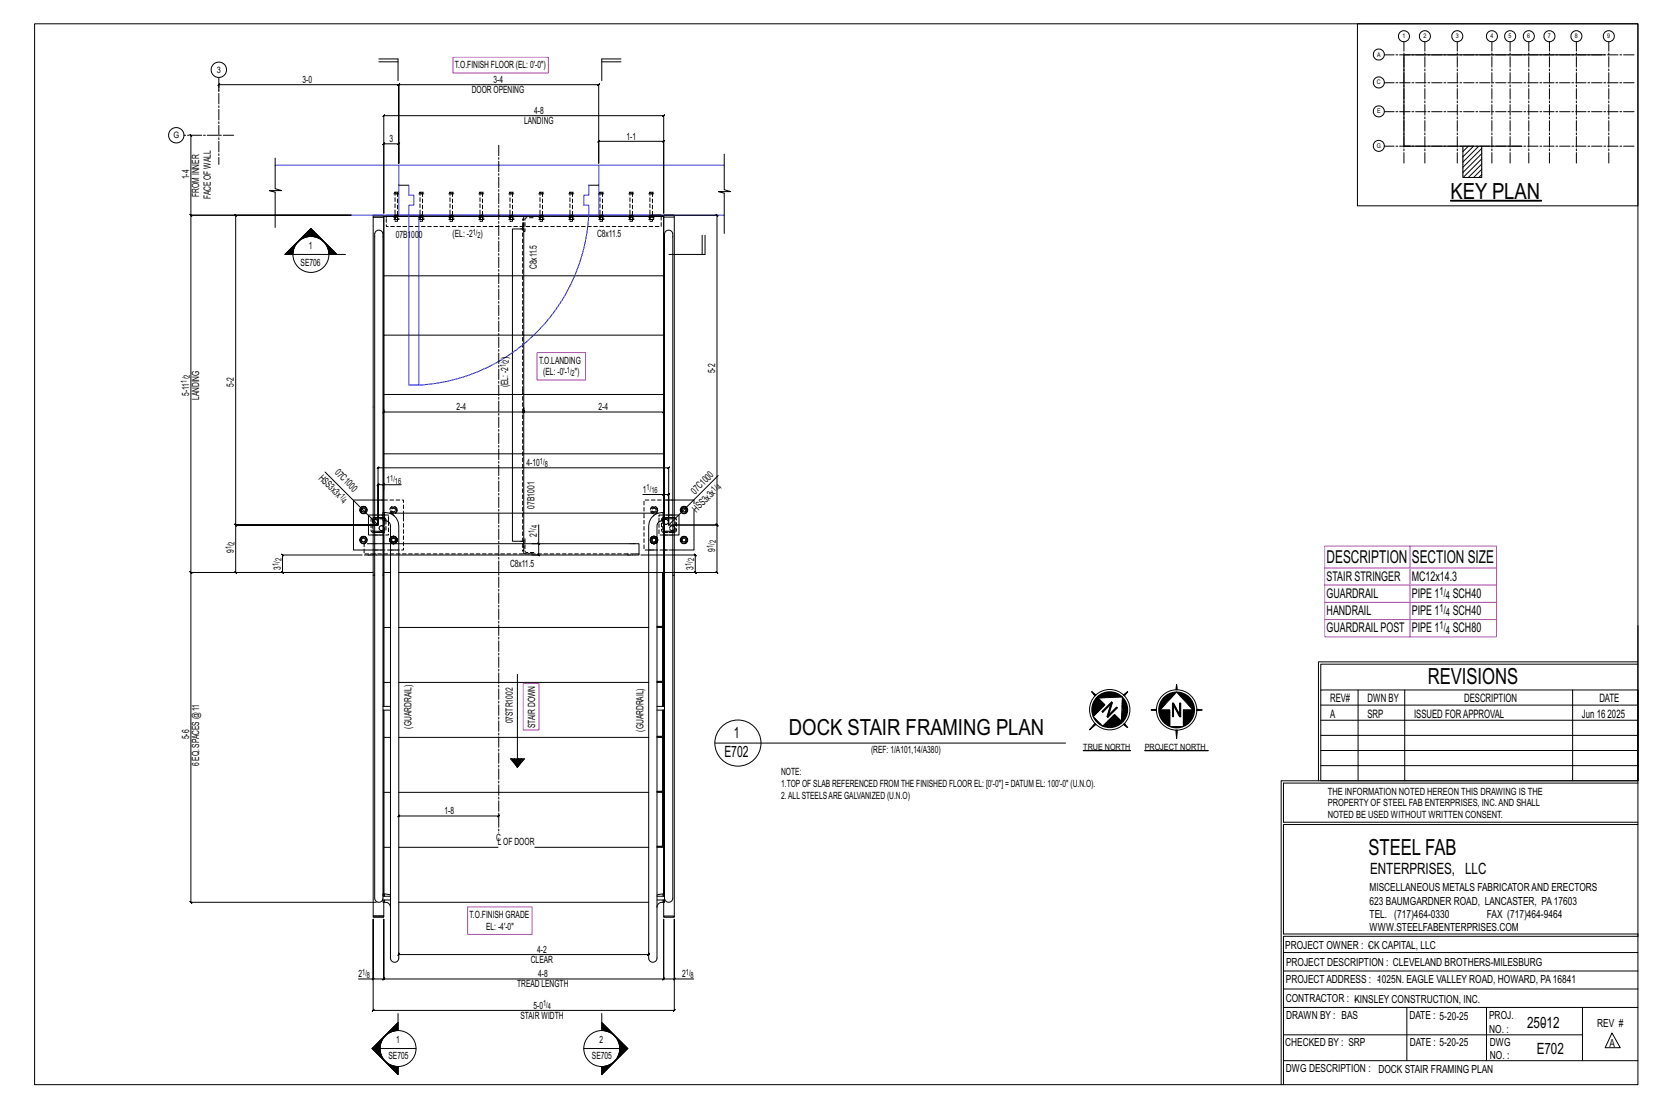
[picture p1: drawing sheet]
<svg xmlns="http://www.w3.org/2000/svg" width="914mm" height="610mm" viewBox="0 0 914 610" stroke-linecap="round" stroke-linejoin="round" font-family="sans-serif">
<path d="M799 110h50v1h-50zM205 287v1zM371 290v1zM596 413h26zM630 413h35z" fill="#000" stroke="#000" stroke-width=".55"/>
<g fill="none" stroke="#000" stroke-width=".55">
<path d="M19 13h883v584h-883zM747 13h155v100h-155zM209 32h10v12M209 34h10M331 34h11M342 32h-11v12M883 30h-110v50h3M120 50v-3l1-1-1 1h100h-1l1-1v1v43v-43h-1l1-1v1h110h-1l1-1v1v43v-12h-1l1-1v1h35l1-1-1 1v39v-53l1-1-1 1h-154l1-1-1 1v53v-38v1l1-1h-1h9l-1 1 1-1v11M105 74l1 1-1-1v45v-1l1 1h-1h88M151 87v17l4 1h-7l3 1v19M399 85v19l3 2h-7h4v23M773 80h65"/>
<path d="M808 80l-3 4M811 80l-6 6M814 80l-9 9M816 80v18h-11v-17M816 96l-2 2M816 93l-5 5M816 90l-8 8M816 88l-11 10M816 85l-11 10M816 82l-11 10M193 119h-88v-1l1 1h-1v196l1 1-1-1h100h-100l1 1-1-1v182v-1l1 1h-1h102M193 119h-63l-1-1 1 1v170h-1l1 1v-1h78h-78h-1l1 1v-1v26h-1l1 1v-1h75h-49v1l-1-1h1v-9l-1-1 1 1h43"/>
<path d="M205 119h6v1h-6zM213 119h151M220 102h5M324 102h6M359 119h36l-1-1 1 1v170h-1l1 1v-1h-25M365 119h6v1h-6zM365 120v162v-32h-154v32v-162h-6v197h1M371 120v197h-1M161 140h29M161 140h.1M161 139v1M161 139l-1 1"/>
<path d="M161 138l-1 2M162 138l-3 2M162 137l-3 3M162 136l-4 4M163 135l-5 5M163 134l-6 6M166 132l5-6 5 6M166 131l5-4 5 4M167 131l4-4 5 4M167 131l4-4 4 4M168 131l3-4 4 4M168 131l3-3 3 3"/>
<path d="M169 131l2-3 3 3M169 130l2-2 2 2M169 130l2-1 2 1M170 130l1-1 2 1M170 130l1-1 1 1M171 129l1 1M171 130h-1M171 130h.1M171 126l14 14M172 130h-1M179 134l6 6M180 135l5 5"/>
<path d="M180 136l4 4M180 136l4 4-4-3M181 137l3 3M181 137l2 3M181 138l2 2M181 139l1 1M181 140h1M181 140h.1M206 130h.1M207 127a2.3 2.3 0 0 1 2 0 2.3 2.3 0 0 1 2 2v366a2.3 2.3 0 0 1-2 2 2.3 2.3 0 0 1-3-2v-366zM211 130h.1M288 125v2"/>
<path d="M366 130h.1M366 127a2.3 2.3 0 0 1 3 0 2.3 2.3 0 0 1 1 2v366a2.3 2.3 0 0 1-2 2 2.3 2.3 0 0 1-2-2v-366zM370 130h.1M387 130v10M388 130v10h-20M157 140l14-14 14 14-14-14zM161 140h-4l14-14 15 14M211 152v-33h154v33M211 185v-33h154v33M288 185v113h-6v-15M288 184v-58h-6v156M211 217v-32h154v32"/>
<path d="M211 225v2l1-1-1 1h77l1-1-1 1v-3v3l1-1-1 1h77l1-1-1 1v-2M179 260l29 29M211 250v-33h154v33M199 279h2l1 2-1 2h-2l-1-2zM205 275h-10v28h10M211 267l1-1-1 1zM211 267h-3l1-1-1 1v22v-31l1-1-1 1h160l1-1-1 1v31v-17h1l-1 1v-1h-3h1l-1 1v-1h-11M221 267h-10v3M371 275h11v2M376 279h2l1 2-1 2h-2l-1-2zM395 262l-27 27h27h-1l1 1v-1v26h-1l1 1v-1h-42h30v1l-1-1h1v-9l-1-1 1 1h-30M199 296h2l1 1-1 2h-2l-1-2z"/>
<path d="M205 284h-2v11h2M207 299h145v7h-145M212 282a7 7 0 0 1 8 8v238a2.3 2.3 0 0 1-3 2 2.3 2.3 0 0 1-2-2v-238l-1-3h-2zM212 282h-1v5h1M214 287h.1M214 283h148M215 297v1M216 284h1M296 299l1 1zM297 289v10h-4M297 299v7l-1-1 1 1h-4M359 285a7 7 0 0 1 6-3v5h-2l-1 3v238a2.3 2.3 0 0 1-3 2 2.3 2.3 0 0 1-2-2v-238z"/>
<path d="M360 284h.1M361 297v1M363 287h.1M365 282h1v5h-1zM371 284h3v11h-3M376 296h2l1 1-1 2h-2l-1-2zM382 281v22h-11M205 317v187h6v-7M206 316h.1M211 316h.1M211 315v31h4M211 317v72"/>
<path d="M215 315h-4v-28v30M220 315h137M362 315h3v-28v30h1M365 315v29l-1 1h-2M365 315v31h-3M365 317v72v-13h-3M366 316h.1M370 316h.1M371 317v187M220 346h137M365 346v29h-1h-2M365 346v30"/>
<path d="M902 345v85h-197M211 376h4M220 376h137M285 371v47M365 376v13M648 380v-1v1M648 379v-2v3M648 377l-1 3M727 380h175v50h-175zM748 380v50M773 380v50M866 380v50"/>
<path d="M902 366h-175v14M902 364h-176v66M211 389h4M211 391h4M362 389h4M362 391h4M365 391v14h-1h-2M365 391v14l-1 1h-2M601 381l2 2M602 382l1 1M603 398l-3 4 2-2M603 396l3 3"/>
<path d="M603 399l-1 1M603 383l-2-2 2 2M603 399l-3 3M605 385a9 9 0 0 0-2 9M605 385a8 8 0 0 0-2 8M606 385l-3 4 1 4M606 386l-2 3v3M606 386l-1 3v3M607 387l-2 2v2M607 387l-1 2v2M607 387l-1 3M608 388l-1 2"/>
<path d="M608 388l-1 1M612 387l-5 5 5-5-2 7 5-5v1l-5 5h-1l2-7M613 384h-2h-3M614 394h-1M614 394l-2 1M614 384l-4-1-3 1M614 394l-3 2M615 395l-2 1h-2M615 389l-5 6 2-8-5 5M615 390l-5 5 2-8-5 5M615 395l-2 1-3 1M615 384a8 8 0 0 0-9 0"/>
<path d="M615 395l-2 2h-3M616 396l-3 1h-3M616 384a9 9 0 0 0-11 0M616 396l-3 2h-4M617 384a9 9 0 0 0-11-1 9 9 0 0 0-3 11M617 396a8 8 0 0 1-9 2M617 397a9 9 0 0 1-9 2M617 384a9 9 0 0 0-11-1 9 9 0 0 0-4 11M618 389v2l-1 3M618 387l1 4-2 4M618 387a8 8 0 0 1-1 9M618 386a9 9 0 0 1-1 10"/>
<path d="M618 385a9 9 0 0 1-1 12M618 384h-14l4 4-6 7 5 5 7-7 3 4 1-13M618 384a9 9 0 0 1 1 12 9 9 0 0 1-12 4M618 383l3-2-2 2M619 399l1 1M619 399l2 2-3-2M619 398l2 3M620 382l-1 1M621 381l-2 2M634 391h3M637 391h-2h2M637 391h-3h1"/>
<path d="M639 391a9 9 0 0 0 5 8M640 391a8 8 0 0 0 4 7M640 391l1 4 3 3M641 391l1 4 2 2M641 391l1 3 2 3M641 391l1 3 2 2M642 391v2l2 2M642 391l1 2 1 2M643 391l1 3M643 391l1 2M644 391v1M645 385l-3 1-1 2"/>
<path d="M645 384l-3 2-2 3M646 383a8 8 0 0 0-6 7M646 388v7h-1v-8h1l3 6v-6h1v8h-1l-3-7M646 383a9 9 0 0 0-7 7M647 382a9 9 0 0 0-8 9M647 382a9 9 0 0 0-9 7 9 9 0 0 0 6 11M648 381l9 10h-6v9h-7v-9h-5zM648 382a9 9 0 0 1 9 7 9 9 0 0 1-6 11M649 382a9 9 0 0 1 8 9M649 383a9 9 0 0 1 7 7M650 387v8l-4-8v8M650 383a8 8 0 0 1 6 7"/>
<path d="M650 384l3 2 2 3M651 385l2 1 1 2M652 391l-1 1M652 391l-1 2M653 391l-2 3M653 391v2l-2 2M654 391l-1 2-2 2M654 391l-1 3-2 2M654 391v3l-3 3M655 391l-1 3-3 3M655 391l-1 4-3 3M656 391a8 8 0 0 1-5 7"/>
<path d="M656 391a9 9 0 0 1-5 8M657 391a9 9 0 0 1-6 8M659 391h3M660 391h-1M662 391h-3M727 397h175M727 388h175M211 406v61h4M215 406h-4v-15v101M220 406h137M281 418h8l-4 4 1-4-1 4-3-4 3 4 2-4-2 4 1-4-1 4zM285 418v4l-2-4 2 4-2-4 2 4 4-4"/>
<path d="M285 418v4l-1-4 1 4M288 418l-3 4zM362 406h3v30M365 406v29l-1 1h-2M365 406v-15v101v-25M394 409h193M645 400h5M647 402l1 5M648 402v2M648 402v5v-5M727 413h175M727 405h175"/>
<path d="M211 436h4M220 436h137M362 436h3v31h-3M365 436v29l-1 1h-2M705 430v167M727 422h175M902 431h-195v22h195M220 450v-1l-1 1 1-1h55l-1 1 1-1v1M902 454h-195v60h195v2h-195v81M220 467h54M294 467h63M211 496h4"/>
<path d="M211 496v1h1M212 492l3 1M212 497h2l1 3M212 492h-1v2h4M212 492v2M212 496v1M220 497h137M362 496h4M365 492l-3 1M365 492h1v2h-4M365 492v2M365 497v7"/>
<path d="M366 496v1h-1v-1v1h-2l-1 3M205 504h6v1h-6zM365 504h6v1h-6zM197 539h8v-33v50v1l1-1h-1h166v1l1-1h-1v-50v33h11M205 540l1-1zM205 539h6v1l1-1h-1v-33v33v1l1-1h-1h154v1l1-1h-1v-33v33v1l1-1h-1h6M220 525l-1 1 1-1v1h137l1-1-1 1v-1M371 540l1-1zM707 535h195M707 525h195M219 558v10M331 558v5l15 14-15 15v-4"/>
<path d="M707 555h195M707 545h195M774 555v29M818 555v29M871 555v29M205 577l14 14M208 577l1 2M209 577v1M209 577h20M209 577h.1M209 576l-1 1M209 576l-1 1 1 2"/>
<path d="M209 575l-2 2 2 2M209 575l-2 2 2 3M210 575l-3 2 3 3M210 574l-3 3 3 3M210 574l-3 3 3 4M210 574l-4 3 4 4M210 573l-4 4 4 4M210 573l-4 4 4 5M211 572l-6 5 6 6M215 568l4-4-4 5M219 563l-14 14 14 15v-5M219 563l-14 14 14 15-14-15z"/>
<path d="M219 567l-1 1M219 564l-6 5M219 566l-1 2M219 566l-2 2M219 565l-3 3M219 567v1M219 564l-5 5M321 577h20M331 563l14 14-14 15 14-15zM331 567l1 1M331 564l6 5M331 566l1 2"/>
<path d="M331 564l5 5M331 566l2 2M331 565l3 3M331 567v1M331 563l14 14M331 564l4 4M331 565l4 3M333 568l-2-2 2 2M340 572l5 5-5 6M340 573l5 4-5 5M340 574l4 3-4 4M341 574l3 3-3 4"/>
<path d="M341 574l3 3-3 3M341 575l2 2-2 3M341 575l2 2-2 2M341 576l2 1-2 2M341 576l2 1M341 576l1 1-1 2M341 576l1 1M341 577h1M341 577v1M342 577l-1 1M342 577l-1 2M344 577l-4 4"/>
<path d="M707 570h164M887 569l5 8h-8zM213 585l6 6M214 586l5 5M215 586l4 5M215 587l4 3M216 587l3 3M217 587l2 2M217 587l2 2-2-2M218 587l1 2M218 587l1 1M219 587h.1"/>
<path d="M331 587h.1M332 587l-1 1M333 587l-2 2M334 587l-3 2M334 587l-3 3M335 587l-4 3M335 586l-4 5M336 586l-5 5M337 585l-6 6M707 584h195"/>
<circle cx="773" cy="20" r="3"/>
<circle cx="784" cy="20" r="3"/>
<circle cx="802" cy="20" r="3"/>
<circle cx="821" cy="20" r="3"/>
<circle cx="831" cy="20" r="3"/>
<circle cx="842" cy="20" r="3"/>
<circle cx="853" cy="20" r="3"/>
<circle cx="868" cy="20" r="3"/>
<circle cx="886" cy="20" r="3"/>
<circle cx="120" cy="38" r="4"/>
<circle cx="759" cy="30" r="3"/>
<circle cx="759" cy="45" r="3"/>
<circle cx="97" cy="74" r="4"/>
<circle cx="759" cy="61" r="3"/>
<circle cx="759" cy="80" r="3"/>
<circle cx="171" cy="140" r="10"/>
<circle cx="200" cy="297" r="1"/>
<circle cx="200" cy="281" r="1"/>
<circle cx="200" cy="281" r="2.1"/>
<circle cx="200" cy="297" r="2.1"/>
<circle cx="377" cy="281" r="1"/>
<circle cx="377" cy="297" r="1"/>
<circle cx="377" cy="281" r="2.1"/>
<circle cx="377" cy="297" r="2.1"/>
<circle cx="611" cy="391" r="11"/>
<circle cx="611" cy="391" r="10"/>
<circle cx="648" cy="391" r="11"/>
<circle cx="648" cy="391" r="10"/>
<circle cx="406" cy="409" r="13"/>
<circle cx="219" cy="577" r="10"/>
<circle cx="331" cy="577" r="10"/>
</g>
<path d="M249 32h53v8h-53zM296 194h26v15h-26zM729 301h95v50h-95zM729 313h95M776 301v50M729 322h95M729 332h95M729 341h95M288 376h9v26h-9zM257 499h36v16h-36z" fill="none" stroke="#f0f" stroke-width=".55"/>
<path d="M805 80h11v18h-11z" fill="none" stroke="#000" stroke-width=".55" stroke-dasharray="0 1"/>
<g fill="none" stroke="#000" stroke-width=".55" stroke-dasharray="5.8 1 1 1">
<path d="M900 30h-138M120 43v48M900 46h-138M129 74h-28M275 80v379M900 62h-138M773 90v-67M784 90v-67M802 90v-67M821 90v-67M831 90v-67M842 90v-67"/>
<path d="M853 90v-67M868 90v-67M886 90v-67M900 80h-138"/>
</g>
<path d="M151 91h248M220 91v28M330 91v28M151 119h248M225 102v6h3v5h-3v99h6v-93M324 102v6h-3v5h3a99 99 0 0 1-93 99" fill="none" stroke="#00f" stroke-width=".55"/>
<g fill="none" stroke="#000" stroke-width=".55" stroke-dasharray="2 1.4">
<path d="M213 120v-1M213 119h151M217 120h2v1h-2zM217 106h2v1h-2zM217 119h3v1h-3zM217 119h1M217 119h.1M217 120v1h2v1h-2zM217 106v1h2v12h-2zM218 119h-1M218 119h.1M218 119h1"/>
<path d="M219 119h.1M219 119h-1M219 120h1v1h-1zM219 106h1v1h-1zM231 120h2v1h-2zM231 106h2v1h-2zM231 119h2v1h-2zM231 119h.1M231 120v1h2v1h-2zM231 106v1h2v12h-2zM232 119h.1M232 119h1"/>
<path d="M233 119h.1M233 119h-1M233 120v1zM233 106v1zM247 120h2v1h-2zM247 106h2v1h-2zM247 119h3v1h-3zM248 119h.1M248 120v1h1v1h-1zM248 106v1h1v12h-1zM248 119h1zM249 119h.1"/>
<path d="M249 120h1v1h-1zM249 106h1v1h-1zM264 120h2v1h-2zM264 106h2v1h-2zM264 119h2v1h-2zM264 119h.1M264 120v1h2v1h-2zM264 106v1h2v12h-2zM265 119h.1M265 119h1M266 119h.1M266 119h-1"/>
<path d="M266 120v1zM266 106v1zM280 120h2v1h-2zM280 106h2v1h-2zM280 119h3v1h-3zM281 119h.1M281 120v1h1v1h-1zM281 106v1h1v12h-1zM281 119h1zM282 119h.1M282 120h1v1h-1zM282 106h1v1h-1z"/>
<path d="M288 119h6v1h-4h-1v7h-1M297 120h2v1h-2zM297 106h2v1h-2zM297 119h2v1h-2zM297 119h.1M297 120v1h2v1h-2zM297 106v1h2v12h-2zM298 119h.1M298 119h1M299 119h.1M299 119h-1M299 120v1z"/>
<path d="M299 106v1zM313 120h2v1h-2zM313 106h2v1h-2zM313 119h3v1h-3zM314 119h.1M314 120v1h1v1h-1zM314 106v1h1v12h-1zM314 119h1zM315 119h.1M315 120h1v1h-1zM315 106h1v1h-1zM330 120h2v1h-2z"/>
<path d="M330 106h2v1h-2zM330 119h2v1h-2zM330 119h.1M330 120v1h2v1h-2zM330 106v1h2v12h-2zM331 119h.1M331 119h1M332 119h.1M332 119h-1M332 120v1zM332 106v1zM346 120h2v1h-2z"/>
<path d="M346 106h2v1h-2zM346 119h3v1h-3zM347 119h.1M347 120v1h1v1h-1zM347 106v1h1v12h-1zM347 119h1zM348 119h.1M348 120h1v1h-1zM348 106h1v1h-1zM357 120h2v1h-2zM357 106h2v1h-2zM358 119h.1"/>
<path d="M358 120v1h1v1h-1zM358 106v1h1v12h-1zM358 119h1zM359 119h.1M359 106h1v1h-1zM359 120h-2v-1h3M360 120v1h-1v-1M360 120v-1M364 119v6h-151v-5M287 126h1M288 126v-1v90M288 125v-4v5"/>
<path d="M288 125h.1M288 125v-6M288 184v1M288 215v84l-1-1M199 279h2l1 2-1 2h-2l-1-2zM205 275h1M206 275h2M208 275h1M209 275h1M210 275h.1M210 275h1M211 275h.1"/>
<path d="M211 275h11v8M216 279h2v1l1 1-1 2h-2l-1-2zM359 279h2l1 1v1l-1 2h-2l-1-2zM365 275h1M366 275h1M367 275h.1M367 275h1M368 275h1M369 275h1M370 275h.1M370 275h1M376 279h2l1 2-1 2h-2l-1-2z"/>
<path d="M199 296h2l1 1-1 2h-2l-1-2zM203 299h1M204 299h1M205 299h1M205 284h1M205 293l-1-1v-6l1-1M205 286v6v1M205 293h1M205 285h2M205 288l1-2M206 286h.1M206 299h.1"/>
<path d="M206 295h-1M206 284h1M206 293h-1M206 293h2M206 289l-1-1M206 286h1M206 299h1M207 286h-2M207 295h-1M207 286h.1M207 293h-1M207 289h-1"/>
<path d="M207 284h.1M207 285h.1M207 299h.1M207 295h.1M207 289h.1M207 293h.1M207 285h1M207 284h1M207 286l1 1M208 295h-1M208 284h.1M208 286h-1"/>
<path d="M208 293h-1M208 288l-1 1M208 287v1M208 295h.1M208 284h1M208 293h.1M208 286h.1M208 285h1M208 293h1M209 291v-1M209 284h1M209 295h-1"/>
<path d="M209 285h.1M209 293h1M209 290h1M209 295h.1M209 286h-1M209 293h-1M209 285h1M209 292v-1M210 284h.1M210 295h-1M210 293h.1M210 285h.1"/>
<path d="M210 286h-1M210 293h-1M210 290v-1M210 286h.1M210 289v1M210 284h1M210 293h1M210 285h1M210 290h1M211 293h-1M211 290h.1M211 284h.1"/>
<path d="M211 295h-1M211 293h.1M211 285h.1M211 286h-1M211 285h1M211 295h.1M211 284h1M211 286h.1M211 292h-2M211 291v1M211 290v1M211 293l1-6"/>
<path d="M212 287v-1h-1M212 285v1M212 284h2M212 286h.1M212 286v6l-1 1M214 287h.1M214 286v1M214 286h.1M214 287v8h-3M214 285v1M214 285h.1M214 284v1"/>
<path d="M215 297v1zM215 297h.1M215 298v1zM215 296v1zM215 299h.1M215 298v1M215 297v-1M215 296h.1M215 297l2-1M216 299h.1M216 296h.1M216 299h-1"/>
<path d="M216 296h-1M216 298h-1M216 295h.1M216 298h.1M216 297v1M216 298h1M216 297l1-1M216 299h1M216 296h1M217 299h.1M217 298h.1M217 296h.1"/>
<path d="M217 295h.1M217 299l-1-1M217 296h1M217 299h1M217 296l1 1M217 298l1-1M218 298l-1 1M218 296v1M218 299h.1M218 299v-1M218 296h.1M218 297v1"/>
<path d="M218 298h.1M218 297h1M218 298l1-1M219 298h.1M219 297h.1M219 297v1zM222 285v18h-3M222 283v2M282 283v-1M288 299v5v-5M288 298v1M288 297h1v7h1h4v1h-6z"/>
<path d="M355 285v-10h10M358 297v1zM358 297h.1M358 298h.1M358 296h.1M359 299h.1M359 296h.1M359 296l-1 1 1 1M359 298v1M359 297v-1M359 298v-1M359 296h1"/>
<path d="M359 295h.1M359 299h1M360 299h.1M360 295h.1M360 299l-1-1M360 296l-1 1 1 1M360 298h.1M360 296h.1M360 296h1M360 299h1M360 298h1M360 296l1 1"/>
<path d="M361 299h.1M361 296h.1M361 295h.1M361 296v1M361 298v-1M361 297h.1M361 299l1-1M361 296h1M361 298l-1 1M362 299h.1M362 298v-1v1M362 296v1"/>
<path d="M362 296h.1M362 296v1zM362 298v1zM362 297h.1M362 297v1zM363 287v-3M363 284h2M363 284h.1M364 287v-1M364 286l1-1M365 285h.1M365 286v6v1"/>
<path d="M365 286h.1M365 284h1M365 293l-1-1v-5M365 285h1M365 295h-2v-8M365 293h1M365 288v-1M365 287l1-1M366 295h-1M366 284h1M366 293h-1M366 293h.1"/>
<path d="M366 285h.1M366 286h-1M366 289l-1-1M366 286h.1M366 295h.1M366 289h.1M366 293h1M366 286h1M366 285h1M367 293h-1M367 286h.1M367 295h-1"/>
<path d="M367 284h.1M367 293h.1M367 286h-1M367 285h.1M367 289h-1M367 286h1M367 284h1M367 295h.1M367 285h1M367 293h1M368 286v1M368 295h-1"/>
<path d="M368 284h1M368 288l-1 1M368 286h-1M368 285h1M368 293h-1M368 293h1M368 287v1M369 284h.1M369 295h-1M369 285h.1M369 293h.1M369 291v-1"/>
<path d="M369 295h.1M369 285h1M369 290h.1M369 284h1M369 293h1M369 290h1M369 286h-1M370 293h.1M370 284h.1M370 295h-1M370 285h.1M370 290v-1"/>
<path d="M370 285h1M370 289v1M370 284h1M370 295h.1M370 293h1M370 293h-2M370 290h1M370 292h-1v-1M371 292h-1M371 295h-1M371 285l1 1v6l-1 1M371 293l1-1v-6h-1"/>
<path d="M371 286h-2M371 293h-1M371 290v2M376 296h2l1 1-1 2h-2l-1-2zM203 306h-3v-7h3M203 306h.1M203 305h-3M204 306h-1M204 306h.1M205 306h-1M206 306h-1M206 305h-3"/>
<path d="M206 303h-1M207 303h-1M207 303h.1M207 305h-1M207 306h-1M208 303h-1M208 303h.1M209 303h-1M210 303h-1M211 303h-1M211 303h.1M215 303h-4"/>
<path d="M216 303h-1M216 303h.1M217 303h-1M218 303h-1M219 303h-1M219 303h.1M345 305h-138M349 305h-4M352 305h-3M357 303h-2v-18M358 303h-1M358 303h.1"/>
<path d="M359 303h-1M359 303h.1M360 303h-1M362 303h-2M365 303h-3M366 303h-1M366 303h.1M367 303h-1M368 303h-1M370 303h-2M371 303h-1"/>
<circle cx="200" cy="297" r="1.3"/>
<circle cx="200" cy="281" r="1.3"/>
<circle cx="217" cy="281" r="2.1"/>
<circle cx="217" cy="281" r="1"/>
<circle cx="217" cy="281" r="1.3"/>
<circle cx="360" cy="281" r="2.1"/>
<circle cx="360" cy="281" r="1.3"/>
<circle cx="360" cy="281" r="1"/>
<circle cx="377" cy="297" r="1.3"/>
<circle cx="377" cy="281" r="1.3"/>
</g>
<g font-size="12.2">
<text x="799" y="110">KEY PLAN</text>
<text x="786" y="377">REVISIONS</text>
<text x="434" y="405">DOCK STAIR FRAMING PLAN</text>
<text x="753" y="471">STEEL FAB</text>
</g>
<g font-size="9.8">
<text x="730" y="310">DESCRIPTION</text>
<text x="777" y="310">SECTION SIZE</text>
</g>
<g font-size="8.6">
<text x="404" y="406">1</text>
<text x="399" y="417">E702</text>
<text x="754" y="481">ENTERPRISES, LLC</text>
<text x="841" y="566">250-12</text>
<text x="846" y="580">E702</text>
</g>
<g font-size="7.3">
<text x="730" y="320">STAIR STRINGER</text>
<text x="777" y="320">MC12x14.3</text>
<text x="730" y="329">GUARDRAIL</text>
<text x="777" y="329">PIPE 1</text>
<text x="800" y="329">SCH40</text>
<text x="730" y="339">HANDRAIL</text>
<text x="777" y="339">PIPE 1</text>
<text x="800" y="339">SCH40</text>
<text x="730" y="348">GUARDRAILPOST</text>
<text x="777" y="348">PIPE 1</text>
<text x="800" y="348">SCH80</text>
</g>
<g font-size="6.4">
<text x="732" y="386">REV#</text>
<text x="753" y="386">DWN BY</text>
<text x="806" y="386">DESCRIPTION</text>
<text x="880" y="386">DATE</text>
<text x="732" y="395">A</text>
<text x="753" y="395">SRP</text>
<text x="778" y="395">ISSUED FORAPPROVAL</text>
<text x="871" y="395">Jun 16</text>
<text x="885" y="395">2025</text>
</g>
<g font-size="6.2">
<text x="793" y="328">1/</text>
<text x="796" y="330">4</text>
<text x="793" y="337">1/</text>
<text x="796" y="339">4</text>
<text x="793" y="347">1/</text>
<text x="796" y="349">4</text>
</g>
<g font-size="6.1">
<text x="754" y="491">MISCELLANEOUS METALS FABRICATORAND ERECTORS</text>
<text x="754" y="498">623 BAUMGARDNER ROAD, LANCASTER, PA17603</text>
<text x="754" y="505">TEL. (717)464-0330</text>
<text x="819" y="505">FAX (717)464-9464</text>
<text x="754" y="513">WWW.STEELFABENTERPRISES.COM</text>
<text x="708" y="523">PROJECT OWNER : -CK CAPITAL, LLC</text>
<text x="708" y="532">PROJECT DESCRIPTION : CLEVELAND BROTHERS-MILESBURG</text>
<text x="708" y="541">PROJECTADDRESS : -1025N. EAGLE VALLEY ROAD, HOWARD, PA16841</text>
<text x="708" y="552">CONTRACTOR : -KINSLEY CONSTRUCTION, INC.</text>
<text x="708" y="561">DRAWN BY : BAS</text>
<text x="776" y="561">DATE : 5-20-25</text>
<text x="820" y="561">PROJ.</text>
<text x="820" y="569">NO. :</text>
<text x="879" y="566">REV #</text>
<text x="708" y="576">CHECKED BY : SRP</text>
<text x="776" y="576">DATE : 5-20-25</text>
<text x="820" y="576">DWG</text>
<text x="886" y="577">A</text>
<text x="820" y="583">NO. :</text>
<text x="708" y="590">DWG DESCRIPTION : DOCK STAIR FRAMING PLAN</text>
</g>
<g font-size="5.5">
<text x="250" y="38">T.O.FINISH FLOOR (EL: 0'-0&quot;)</text>
<text x="166" y="46">3-0</text>
<text x="272" y="46">3-4</text>
<text x="260" y="51">DOOR OPENING</text>
<text x="294" y="63">4-8</text>
<text x="289" y="68">LANDING</text>
<text x="345" y="77">1-1</text>
<text x="214" y="78">3</text>
<text x="104" y="99" transform="rotate(-90 104 99)">1-4</text>
<text x="110" y="108" transform="rotate(-90 110 108)">FROM INNER</text>
<text x="116" y="110" transform="rotate(-90 116 110)">FACE OF WALL</text>
<text x="218" y="131">07B1</text>
<text x="226" y="131">000</text>
<text x="249" y="130">(EL: -2</text>
<text x="265" y="130">)</text>
<text x="329" y="130">C8x11.5</text>
<text x="170" y="137">1</text>
<text x="166" y="146">SE706</text>
<text x="295" y="148" transform="rotate(-90 295 148)">C8x11.5</text>
<text x="280" y="198" transform="rotate(-90 280 198)">)</text>
<text x="297" y="200">T.O.LANDING</text>
<text x="299" y="207">(EL: -0'-</text>
<text x="316" y="207">&quot;)</text>
<text x="394" y="206" transform="rotate(-90 394 206)">5-2</text>
<text x="129" y="213" transform="rotate(-90 129 213)">5-2</text>
<text x="280" y="213" transform="rotate(-90 280 213)">(EL: -2</text>
<text x="104" y="218" transform="rotate(-90 104 218)">5-11</text>
<text x="110" y="220" transform="rotate(-90 110 220)">LANDING</text>
<text x="251" y="226">2-4</text>
<text x="330" y="226">2-4</text>
<text x="290" y="257">4-10</text>
<text x="175" y="264" transform="rotate(45 175 264)">HS 3x3x</text>
<text x="184" y="260" transform="rotate(45 184 260)">07C10</text>
<text x="213" y="266">1</text>
<text x="354" y="271">1</text>
<text x="383" y="272" transform="rotate(-45 383 272)">07C10</text>
<text x="294" y="280" transform="rotate(-90 294 280)">07B1001</text>
<text x="383" y="282" transform="rotate(-45 383 282)">HS 3x3x</text>
<text x="296" y="295" transform="rotate(-90 296 295)">2</text>
<text x="129" y="305" transform="rotate(-90 129 305)">9</text>
<text x="394" y="304" transform="rotate(-90 394 304)">9</text>
<text x="155" y="314" transform="rotate(-90 155 314)">3</text>
<text x="281" y="312">C8x11.5</text>
<text x="382" y="314" transform="rotate(-90 382 314)">3</text>
<text x="226" y="401" transform="rotate(-90 226 401)">(GUARDRAIL)</text>
<text x="282" y="398" transform="rotate(-90 282 398)">07STR1002</text>
<text x="295" y="401" transform="rotate(-90 295 401)">STAIR DOWN</text>
<text x="104" y="407" transform="rotate(-90 104 407)">5-6</text>
<text x="354" y="403" transform="rotate(-90 354 403)">(GUARDRAIL)</text>
<text x="480" y="415">(REF: 1/A101,14/A380)</text>
<text x="110" y="422" transform="rotate(-90 110 422)">6 EQ. SPACES @ 11</text>
<text x="430" y="427">NOTE:</text>
<text x="430" y="433">1.TOPOF SLAB REFERENCED FROMTHE FINISHED FLOOR EL: [0'-0&quot;] = DATUM EL: 100'-0&quot; (U.N.O).</text>
<text x="731" y="438">THE INFORMATION NOTED HEREON THIS DRAWING IS THE</text>
<text x="430" y="440">2.ALLSTEELSARE GALVANIZED (U.N.O)</text>
<text x="245" y="448">1-8</text>
<text x="731" y="444">PROPERTY OF STEEL FAB ENTERPRISES, INC.AND SHALL</text>
<text x="731" y="451">NOTED BE USED WITHOUT WRITTEN CONSENT.</text>
<text x="273" y="463">C</text>
<text x="274" y="465">LOF DOOR</text>
<text x="259" y="505">T.O.FINISH GRADE</text>
<text x="268" y="512">EL: -4'-0&quot;</text>
<text x="296" y="525">4-2</text>
<text x="292" y="530">CLEAR</text>
<text x="197" y="538">2</text>
<text x="296" y="538">4-8</text>
<text x="376" y="538">2</text>
<text x="285" y="544">TREAD LENGTH</text>
<text x="294" y="555">5-0</text>
<text x="286" y="561">STAIR WIDTH</text>
<text x="218" y="575">1</text>
<text x="330" y="574">2</text>
<text x="214" y="583">SE705</text>
<text x="326" y="583">SE705</text>
</g>
<g font-size="4.9">
<text x="119" y="40">3</text>
<text x="95" y="76">G</text>
</g>
<g font-size="4.8">
<text x="596" y="413">TRUE NORTH</text>
<text x="630" y="413">PROJECT NORTH</text>
</g>
<g font-size="4.7">
<text x="260" y="129">1/</text>
<text x="263" y="131">2</text>
<text x="278" y="202" transform="rotate(-90 278 202)">1/</text>
<text x="280" y="200" transform="rotate(-90 280 200)">2</text>
<text x="105" y="208" transform="rotate(-90 105 208)">2</text>
<text x="312" y="206">1/</text>
<text x="315" y="207">2</text>
<text x="103" y="211" transform="rotate(-90 103 211)">1/</text>
<text x="297" y="255">1/</text>
<text x="300" y="257">8</text>
<text x="215" y="265">1/</text>
<text x="217" y="266">16</text>
<text x="396" y="270" transform="rotate(-45 396 270)">4</text>
<text x="187" y="274" transform="rotate(45 187 274)">1/</text>
<text x="356" y="270">1/</text>
<text x="359" y="272">16</text>
<text x="393" y="271" transform="rotate(-45 393 271)">1/</text>
<text x="188" y="277" transform="rotate(45 188 277)">4</text>
<text x="294" y="293" transform="rotate(-90 294 293)">1/</text>
<text x="296" y="291" transform="rotate(-90 296 291)">4</text>
<text x="129" y="300" transform="rotate(-90 129 300)">2</text>
<text x="394" y="299" transform="rotate(-90 394 299)">2</text>
<text x="128" y="302" transform="rotate(-90 128 302)">1/</text>
<text x="392" y="302" transform="rotate(-90 392 302)">1/</text>
<text x="153" y="312" transform="rotate(-90 153 312)">1/</text>
<text x="155" y="309" transform="rotate(-90 155 309)">2</text>
<text x="381" y="312" transform="rotate(-90 381 312)">1/</text>
<text x="382" y="309" transform="rotate(-90 382 309)">2</text>
<text x="199" y="537">1/</text>
<text x="202" y="539">8</text>
<text x="378" y="537">1/</text>
<text x="380" y="539">8</text>
<text x="299" y="554">1/</text>
<text x="302" y="556">4</text>
</g>
<g font-size="3.5">
<text x="772" y="21">1</text>
<text x="784" y="21">2</text>
<text x="801" y="21">3</text>
<text x="820" y="21">4</text>
<text x="831" y="21">5</text>
<text x="841" y="21">6</text>
<text x="852" y="21">7</text>
<text x="867" y="21">8</text>
<text x="885" y="21">9</text>
<text x="758" y="31">A</text>
<text x="758" y="47">C</text>
<text x="758" y="62">E</text>
<text x="758" y="81">G</text>
</g>
</svg>
